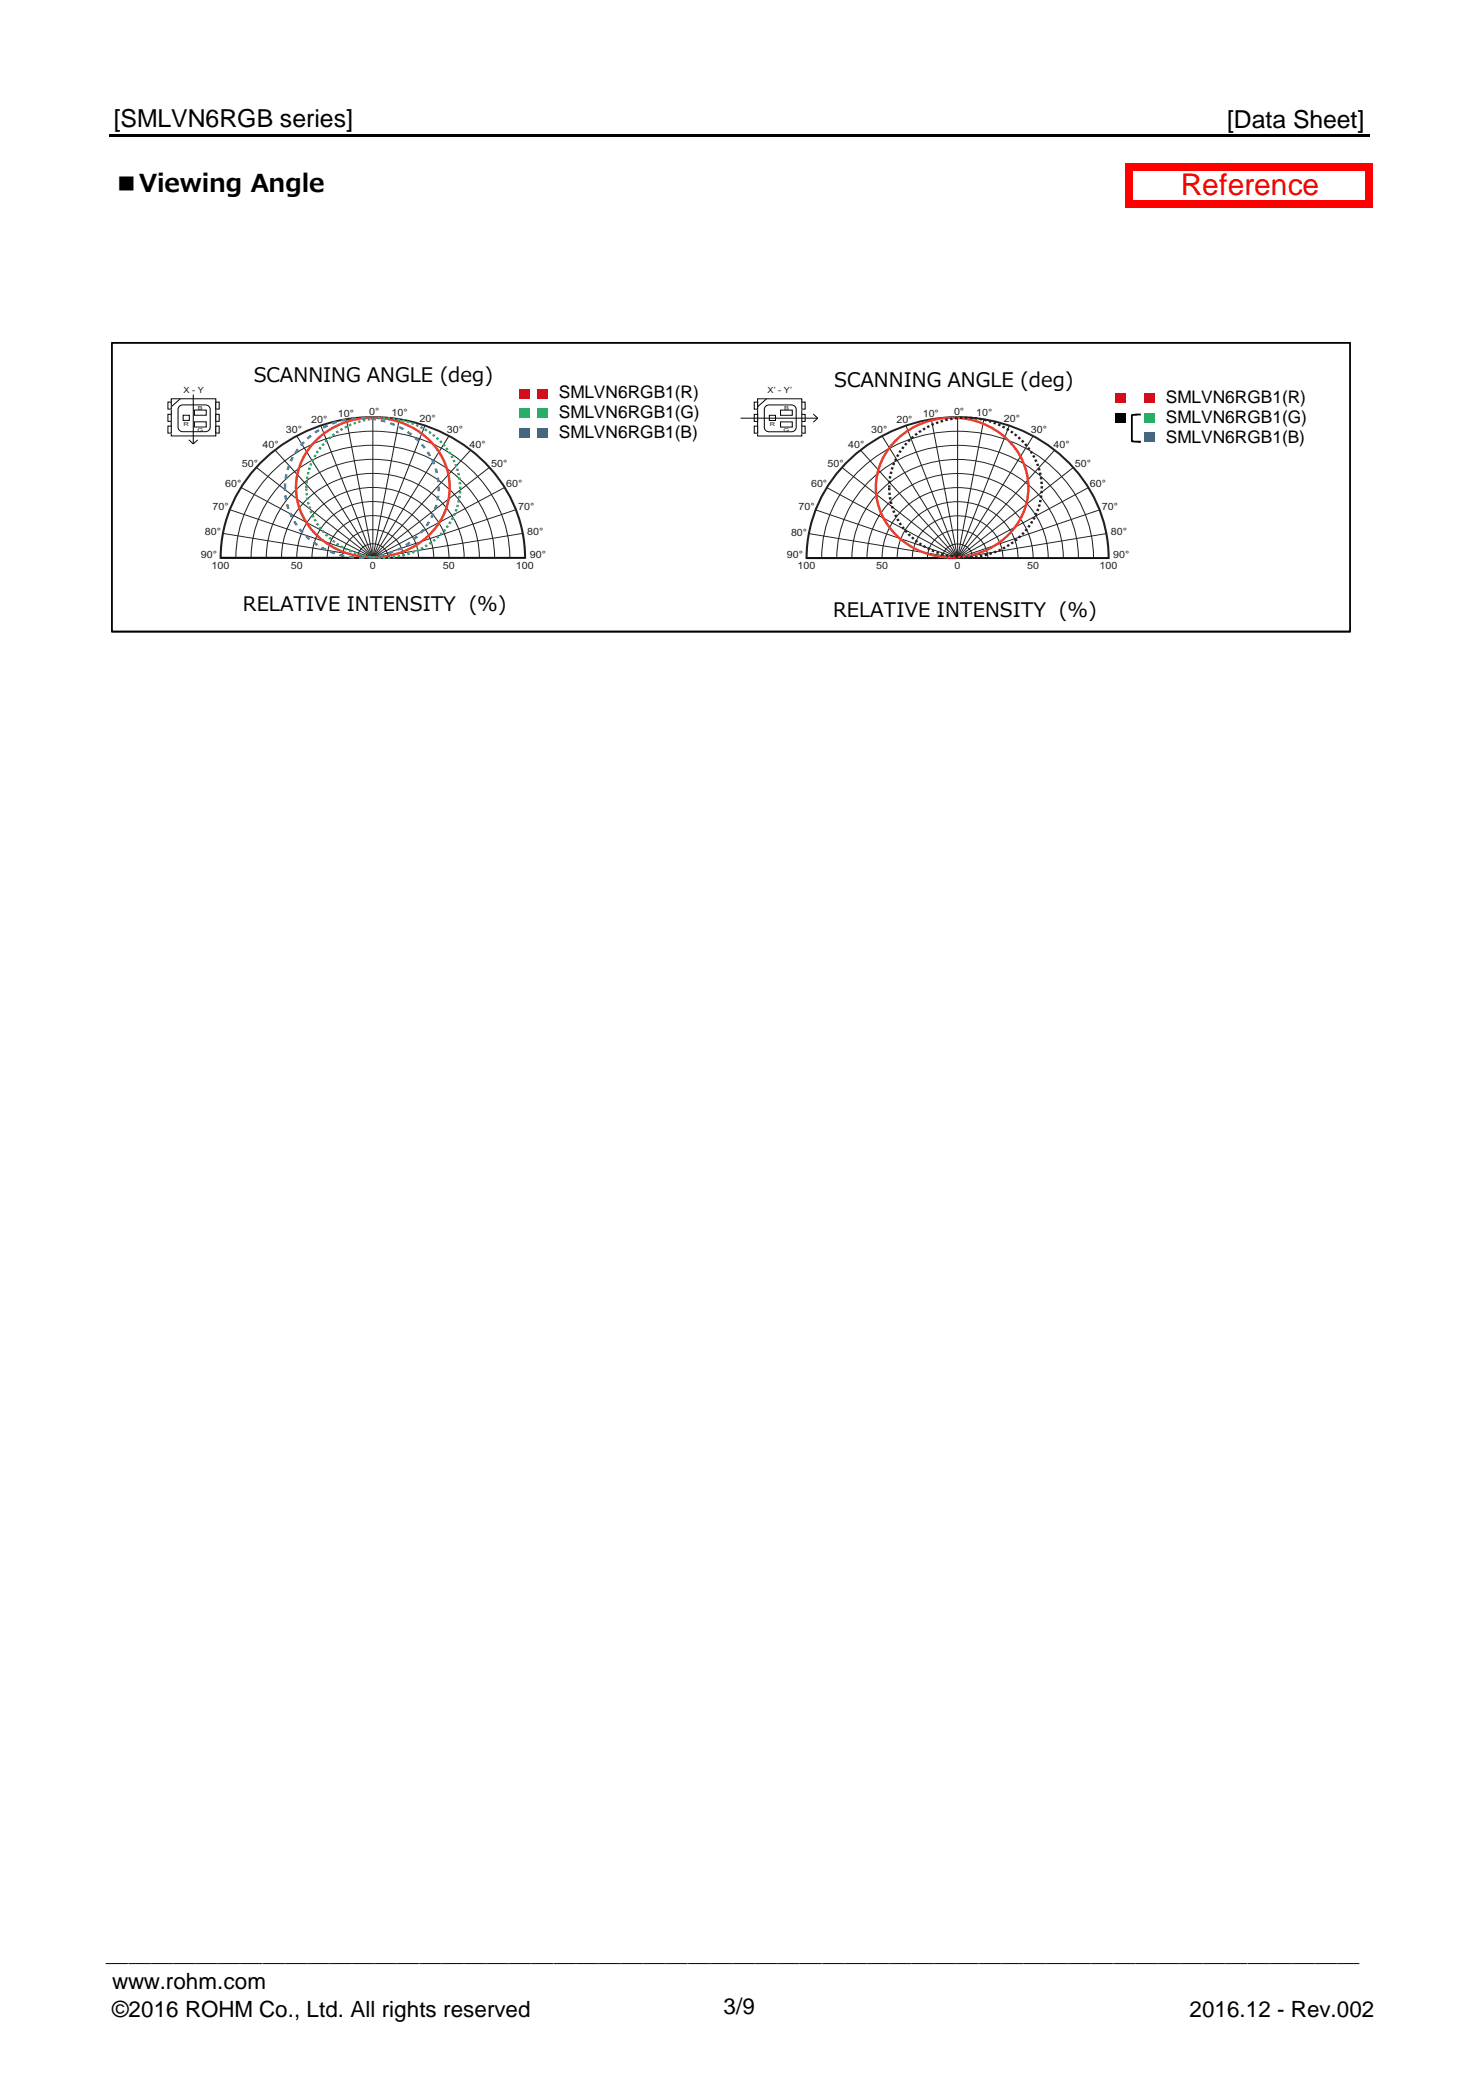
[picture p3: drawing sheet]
<svg xmlns="http://www.w3.org/2000/svg" width="210mm" height="297mm" viewBox="0 0 210 297" stroke-linecap="round" stroke-linejoin="round" font-family="sans-serif">
<g fill="#f00">
<path d="M159.6 23.2h1v6.2h-1z"/>
<path d="M193.7 24.2h1v5.2h-1z"/>
</g>
<path d="M15.5 19.2h178.7" fill="none" stroke="#000" stroke-width=".34"/>
<g fill="#f00">
<path d="M160.6 23.2h34.1v1h-34.1z"/>
<path d="M160.6 28.4h34.1v1h-34.1z"/>
</g>
<path d="M15.8 48.5h175.7l.1 .1v41l-.1 .1h-175.6l-.2-.1zM15.9 48.8l.1-.2v41l-.1-.2h175.6l-.2 .2v-41l.2 .2z" fill="#000"/>
<g fill="#fff">
<path d="M33 50.8h39.9v4.4h-39.9z" fill-rule="evenodd"/>
<path d="M115.2 51.5h40.2v4.4h-40.2z" fill-rule="evenodd"/>
<path d="M33.3 83.1h39.7v4.7h-39.7z" fill-rule="evenodd"/>
<path d="M116.8 84h40.1v4.7h-40.1z" fill-rule="evenodd"/>
</g>
<path d="M37 65.6a22.7 22.7 0 0 1 32.9 1.2 19 19 0 0 1 4.6 12.3h-43.2a19.1 19.1 0 0 1 5.7-13.5z" fill="#fff"/>
<path d="M31.3 79.1h21.6M37 65.6a22.7 22.7 0 0 1 32.9 1.2 19 19 0 0 1 4.6 12.3h-43.2a19.1 19.1 0 0 1 5.7-13.5z" fill="none" stroke="#231f20" stroke-width=".29"/>
<g fill="none" stroke="#231f20" stroke-width=".14">
<path d="M49.1 59.5l3.8 19.6M52.9 59.2v19.9M56.6 59.5l-3.7 19.6M31.6 75.7l21.3 3.4M32.6 72.3l20.3 6.8M33.5 79.1a18.1 18.1 0 0 1 12.6-16.8 20.2 20.2 0 0 1 23.6 7.8 16.9 16.9 0 0 1 2.6 9M34.2 69.1l18.7 10M35.6 79.1a16.2 16.2 0 0 1 12.4-15.3 17.8 17.8 0 0 1 20.3 8.1 15 15 0 0 1 1.8 7.2M36.3 66.3l16.6 12.8M37.8 79.1a14.3 14.3 0 0 1 12-13.7 15.4 15.4 0 0 1 17 8.3 13 13 0 0 1 1.2 5.4M39 63.8l13.9 15.3M39.9 79.1a12.2 12.2 0 0 1 10-11.6 13.2 13.2 0 0 1 15.2 7.6l.4 1.3 .2 1.3 .1 1.4"/>
<path d="M42.1 79.1a10.3 10.3 0 0 1 9.4-9.9 10.8 10.8 0 0 1 11.8 7.5l.3 1.2 .1 1.2M42.1 61.8l10.8 17.3M44.2 79.1a8.3 8.3 0 0 1 8.7-8 8.3 8.3 0 0 1 8.6 8M45.5 60.4l7.4 18.7M46.4 79.1a6.4 6.4 0 0 1 8.5-5.7 6.1 6.1 0 0 1 4.5 5.7M48.6 79.1a4.3 4.3 0 0 1 7.1-3 3.9 3.9 0 0 1 1.5 3M50.7 79.1a2.17 2.17 0 0 1 2.2-2 2.17 2.17 0 0 1 2.1 2M60.3 60.4l-7.4 18.7M63.7 61.8l-10.8 17.3M66.8 63.8l-13.9 15.3M69.4 66.3l-16.5 12.8M71.6 69.1l-18.7 10"/>
<path d="M73.2 72.3l-20.3 6.8M74.1 75.7l-21.2 3.4"/>
</g>
<path d="M31.3 79.1h43.2" fill="none" stroke="#030303" stroke-width=".15"/>
<path d="M44.7 62.6a11.5 11.5 0 0 1 17.8 1.9 9.4 9.4 0 0 1-3.4 12.8 11.5 11.5 0 0 1-15.8-3.5 9.2 9.2 0 0 1 1.4-11.2z" fill="none" stroke="#ef3c29" stroke-width=".34"/>
<path d="M46.2 62.6a11.5 11.5 0 0 1 17.8 2 9.4 9.4 0 0 1-3.4 12.8 11.5 11.5 0 0 1-15.9-3.5 9.2 9.2 0 0 1 1.5-11.3z" fill="none" stroke="#30b56c" stroke-width=".34" stroke-dasharray=".3 .3" stroke-linecap="butt"/>
<path d="M43.2 62.6a11.5 11.5 0 0 1 17.7 2 9.4 9.4 0 0 1-3.4 12.8 11.5 11.5 0 0 1-15.8-3.5 9.2 9.2 0 0 1 1.5-11.3z" fill="none" stroke="#1d81be" stroke-width=".34" stroke-dasharray=".7 .7" stroke-linecap="butt"/>
<path d="M26.8 62.4l.6 .6 .6-.6" fill="none" stroke="#030303" stroke-width=".14"/>
<path d="M24.3 56.6h6.3v5.2h-6.3z" fill-rule="evenodd" fill="#fff"/>
<path d="M24.3 56.6h6.3v5.2h-6.3z" fill="none" stroke="#030303" stroke-width=".14"/>
<path d="M25.5 57.6l.4-.2h3.2a.66 .66 0 0 1 .7 .7v2.5a.66 .66 0 0 1-.7 .6h-3.2a.66 .66 0 0 1-.6-.6v-2.5z" fill-rule="evenodd" fill="#fff"/>
<path d="M25.5 57.6l.4-.2h3.2a.66 .66 0 0 1 .7 .7v2.5a.66 .66 0 0 1-.7 .6h-3.2a.66 .66 0 0 1-.6-.6v-2.5zM25.6 56.6l-1.4 1.2" fill="none" stroke="#030303" stroke-width=".14"/>
<path d="M23.8 57h.5v1h-.5z" fill-rule="evenodd" fill="#fff"/>
<path d="M23.8 57h.5v1h-.5z" fill="none" stroke="#030303" stroke-width=".14"/>
<path d="M23.8 58.8h.5v1h-.5z" fill-rule="evenodd" fill="#fff"/>
<path d="M23.8 58.8h.5v1h-.5z" fill="none" stroke="#030303" stroke-width=".14"/>
<path d="M23.8 60.4h.5v1h-.5z" fill-rule="evenodd" fill="#fff"/>
<path d="M23.8 60.4h.5v1h-.5z" fill="none" stroke="#030303" stroke-width=".14"/>
<path d="M30.6 57h.5v1h-.5z" fill-rule="evenodd" fill="#fff"/>
<path d="M30.6 57h.5v1h-.5z" fill="none" stroke="#030303" stroke-width=".14"/>
<path d="M30.6 58.8h.5v1h-.5z" fill-rule="evenodd" fill="#fff"/>
<path d="M30.6 58.8h.5v1h-.5z" fill="none" stroke="#030303" stroke-width=".14"/>
<path d="M30.6 60.4h.5v1h-.5z" fill-rule="evenodd" fill="#fff"/>
<path d="M30.6 60.4h.5v1h-.5z" fill="none" stroke="#030303" stroke-width=".14"/>
<path d="M27.6 58.2h1.6v.7h-1.6z" fill-rule="evenodd" fill="#fff"/>
<path d="M27.6 58.2h1.6v.7h-1.6z" fill="none" stroke="#030303" stroke-width=".14"/>
<path d="M27.6 59.8h1.6v.8h-1.6z" fill-rule="evenodd" fill="#fff"/>
<path d="M27.6 59.8h1.6v.8h-1.6z" fill="none" stroke="#030303" stroke-width=".14"/>
<path d="M26 58.9h.9v.7h-.9z" fill-rule="evenodd" fill="#fff"/>
<path d="M26 58.9h.9v.7h-.9zM27.4 56v7" fill="none" stroke="#030303" stroke-width=".14"/>
<path d="M76.3 60.7h1.4v1.4h-1.4z" fill-rule="evenodd" fill="#0068b7"/>
<path d="M76.3 55.2h1.4v1.3h-1.4z" fill-rule="evenodd" fill="#e60012"/>
<path d="M76.3 58h1.4v1.3h-1.4z" fill-rule="evenodd" fill="#00a73c"/>
<path d="M73.7 60.7h1.4v1.4h-1.4z" fill-rule="evenodd" fill="#0068b7"/>
<path d="M73.7 55.2h1.4v1.3h-1.4z" fill-rule="evenodd" fill="#e60012"/>
<path d="M73.7 58h1.4v1.3h-1.4z" fill-rule="evenodd" fill="#00a73c"/>
<path d="M120.7 65a22.4 22.4 0 0 1 32.6 2.6 19 19 0 0 1 3.9 11.6h-42.8a19.2 19.2 0 0 1 6.3-14.2z" fill="#fff"/>
<path d="M114.4 79.2h21.4M120.7 65a22.4 22.4 0 0 1 32.6 2.6 19 19 0 0 1 3.9 11.6h-42.8a19.2 19.2 0 0 1 6.3-14.2z" fill="none" stroke="#231f20" stroke-width=".29"/>
<g fill="none" stroke="#231f20" stroke-width=".14">
<path d="M132.1 59.5l3.7 19.7M135.8 59.2v20M139.5 59.5l-3.7 19.7M114.7 75.7l21.1 3.5M115.7 72.3l20.1 6.9M116.5 79.2a18.1 18.1 0 0 1 12.6-16.9 20 20 0 0 1 23.4 7.8 17 17 0 0 1 2.6 9.1M117.3 69.2l18.5 10M118.7 79.2a16.2 16.2 0 0 1 12.3-15.4 17.5 17.5 0 0 1 20.8 9.5 15 15 0 0 1 1.2 5.9M119.4 66.3l16.4 12.9M120.8 79.2a14.3 14.3 0 0 1 12-13.7 15.2 15.2 0 0 1 17.3 9.5l.4 1.3 .2 1.4 .1 1.5M122 63.9l13.8 15.3M123 79.2a12.3 12.3 0 0 1 11.3-11.9 12.8 12.8 0 0 1 14 9.1l.3 1.4 .1 1.4"/>
<path d="M125.1 79.2a10.3 10.3 0 0 1 10.7-10 10.5 10.5 0 0 1 10.6 8.7l.1 1.3M125.1 61.9l10.7 17.3M127.2 79.2a8.4 8.4 0 0 1 9.8-8 8.2 8.2 0 0 1 7.4 8M128.5 60.4l7.3 18.8M129.4 79.2a6.4 6.4 0 0 1 9.4-5.4 6 6 0 0 1 3.4 5.4M131.5 79.2a4.3 4.3 0 0 1 3.3-3.9 4.3 4.3 0 0 1 4.7 1.8l.5 1.3 .1 .8M133.7 79.2a2.15 2.15 0 0 1 2.1-2 2.15 2.15 0 0 1 2.2 2M143.1 60.4l-7.3 18.8M146.5 61.9l-10.7 17.3M149.6 63.9l-13.8 15.3M152.2 66.3l-16.4 12.9M154.4 69.2l-18.6 10"/>
<path d="M155.9 72.3l-20.1 6.9M156.9 75.7l-21.1 3.5"/>
</g>
<path d="M114.4 79.2h42.8" fill="none" stroke="#030303" stroke-width=".15"/>
<path d="M107.4 56.6h6.3v5.3h-6.3z" fill-rule="evenodd" fill="#fff"/>
<path d="M107.4 56.6h6.3v5.3h-6.3z" fill="none" stroke="#030303" stroke-width=".14"/>
<path d="M108.6 57.6l.5-.2h3.1a.66 .66 0 0 1 .7 .7v2.5a.66 .66 0 0 1-.7 .6h-3.1a.66 .66 0 0 1-.7-.6v-2.5z" fill-rule="evenodd" fill="#fff"/>
<path d="M108.6 57.6l.5-.2h3.1a.66 .66 0 0 1 .7 .7v2.5a.66 .66 0 0 1-.7 .6h-3.1a.66 .66 0 0 1-.7-.6v-2.5zM108.7 56.6l-1.3 1.2" fill="none" stroke="#030303" stroke-width=".14"/>
<path d="M107 57h.4v1h-.4z" fill-rule="evenodd" fill="#fff"/>
<path d="M107 57h.4v1h-.4z" fill="none" stroke="#030303" stroke-width=".14"/>
<path d="M107 58.8h.4v1h-.4z" fill-rule="evenodd" fill="#fff"/>
<path d="M107 58.8h.4v1h-.4z" fill="none" stroke="#030303" stroke-width=".14"/>
<path d="M107 60.4h.4v1h-.4z" fill-rule="evenodd" fill="#fff"/>
<path d="M107 60.4h.4v1h-.4z" fill="none" stroke="#030303" stroke-width=".14"/>
<path d="M113.7 57h.5v1h-.5z" fill-rule="evenodd" fill="#fff"/>
<path d="M113.7 57h.5v1h-.5z" fill="none" stroke="#030303" stroke-width=".14"/>
<path d="M113.7 58.8h.5v1h-.5z" fill-rule="evenodd" fill="#fff"/>
<path d="M113.7 58.8h.5v1h-.5z" fill="none" stroke="#030303" stroke-width=".14"/>
<path d="M113.7 60.4h.5v1h-.5z" fill-rule="evenodd" fill="#fff"/>
<path d="M113.7 60.4h.5v1h-.5z" fill="none" stroke="#030303" stroke-width=".14"/>
<path d="M110.7 58.2h1.7v.7h-1.7z" fill-rule="evenodd" fill="#fff"/>
<path d="M110.7 58.2h1.7v.7h-1.7z" fill="none" stroke="#030303" stroke-width=".14"/>
<path d="M110.7 59.8h1.7v.8h-1.7z" fill-rule="evenodd" fill="#fff"/>
<path d="M110.7 59.8h1.7v.8h-1.7z" fill="none" stroke="#030303" stroke-width=".14"/>
<path d="M109.1 58.9h.9v.7h-.9z" fill-rule="evenodd" fill="#fff"/>
<path d="M105 59.3h11M109.1 58.9h.9v.7h-.9zM115.3 58.7l.7 .6-.7 .6" fill="none" stroke="#030303" stroke-width=".14"/>
<path d="M127 62.6a11.4 11.4 0 0 1 17.6 1.9 9.5 9.5 0 0 1-4.5 13.4 11.2 11.2 0 0 1-15.2-5.1 9.3 9.3 0 0 1 2.1-10.2z" fill="none" stroke="#ef3c29" stroke-width=".34"/>
<path d="M128.8 62.6a11.4 11.4 0 0 1 17.7 1.9 9.5 9.5 0 0 1-4.5 13.4 11.2 11.2 0 0 1-15.2-5.1 9.3 9.3 0 0 1 2-10.2z" fill="none" stroke="#231f20" stroke-width=".34" stroke-dasharray=".3 .3" stroke-linecap="butt"/>
<path d="M162.3 61.4h1.5v1.3h-1.5z" fill-rule="evenodd" fill="#0068b7"/>
<path d="M162.3 55.8h1.5v1.3h-1.5z" fill-rule="evenodd" fill="#e60012"/>
<path d="M162.3 58.5h1.5v1.4h-1.5z" fill-rule="evenodd" fill="#00a73c"/>
<path d="M158.2 55.8h1.5v1.3h-1.5z" fill-rule="evenodd" fill="#e60012"/>
<path d="M158.2 58.5h1.5v1.4h-1.5z" fill-rule="evenodd" fill="#000"/>
<path d="M160.4 58.8l1.4-.1v.2l-1.2 .1 .1-.1v3.7l-.1-.1h1.2v.3l-1.3-.1-.1-.1z" fill="#000"/>
<text font-size="4.2" fill="#f00" x="167.5" y="27.6">Reference</text>
<g font-size="3.5">
<text x="16.1" y="18">[SMLVN6RGB series]</text>
<text x="174" y="18.2">[Data Sheet]</text>
<text x="16.2" y="27.2">■Viewing Angle</text>
</g>
<g font-size="3.2">
<text x="15" y="278.2">＿＿＿＿＿＿＿＿＿＿＿＿＿＿＿＿＿＿＿＿＿＿＿＿＿＿＿＿＿＿＿＿＿＿＿＿＿＿＿＿＿＿＿＿＿＿＿＿＿＿＿＿＿＿＿＿</text>
<text x="15.9" y="282.2">www.rohm.com</text>
<text x="15.9" y="286.1">©2016 ROHM Co., Ltd. All rights reserved</text>
<text x="102.6" y="285.7">3/9</text>
<text x="168.7" y="286.1">2016.12 - Rev.002</text>
</g>
<g font-size="2.8">
<text x="36" y="54.2">SCANNING ANGLE (deg)</text>
<text x="118.3" y="54.9">SCANNING ANGLE (deg)</text>
<text x="34.5" y="86.7">RELATIVE INTENSITY (%)</text>
<text x="118.2" y="87.5">RELATIVE INTENSITY (%)</text>
</g>
<g font-size="2.5">
<text x="79.2" y="56.5">SMLVN6RGB1(R)</text>
<text x="79.2" y="59.4">SMLVN6RGB1(G)</text>
<text x="165.4" y="57.1">SMLVN6RGB1(R)</text>
<text x="165.4" y="60">SMLVN6RGB1(G)</text>
<text x="79.2" y="62.2">SMLVN6RGB1(B)</text>
<text x="165.4" y="62.8">SMLVN6RGB1(B)</text>
</g>
<g font-size="1.4" fill="#231f20">
<text x="44.1" y="59.9">20°</text>
<text x="47.9" y="59.1">10°</text>
<text x="52.4" y="58.8">0°</text>
<text x="55.5" y="59">10°</text>
<text x="59.5" y="59.8">20°</text>
<text x="127.1" y="59.9">20°</text>
<text x="130.9" y="59.1">10°</text>
<text x="135.3" y="58.8">0°</text>
<text x="138.4" y="59">10°</text>
<text x="142.4" y="59.8">20°</text>
<text x="37.2" y="63.5">40°</text>
<text x="40.5" y="61.4">30°</text>
<text x="63.4" y="61.4">30°</text>
<text x="66.6" y="63.5">40°</text>
<text x="120.3" y="63.5">40°</text>
<text x="123.6" y="61.4">30°</text>
<text x="146.2" y="61.4">30°</text>
<text x="149.4" y="63.5">40°</text>
<text x="31.9" y="69.1">60°</text>
<text x="34.3" y="66.2">50°</text>
<text x="69.6" y="66.2">50°</text>
<text x="71.8" y="69.1">60°</text>
<text x="115" y="69.1">60°</text>
<text x="117.4" y="66.2">50°</text>
<text x="152.5" y="66.2">50°</text>
<text x="154.6" y="69.1">60°</text>
<text x="29.1" y="76">80°</text>
<text x="30.2" y="72.4">70°</text>
<text x="73.5" y="72.4">70°</text>
<text x="74.8" y="75.9">80°</text>
<text x="112.2" y="76">80°</text>
<text x="113.3" y="72.4">70°</text>
<text x="156.3" y="72.4">70°</text>
<text x="157.5" y="76">80°</text>
<text x="28.5" y="79.1">90°</text>
<text x="30" y="80.7">100</text>
<text x="41.2" y="80.7">50</text>
<text x="52.4" y="80.7">0</text>
<text x="62.8" y="80.7">50</text>
<text x="73.2" y="80.7">100</text>
<text x="75.1" y="79.1">90°</text>
<text x="111.6" y="79.2">90°</text>
<text x="113.1" y="80.8">100</text>
<text x="124.2" y="80.8">50</text>
<text x="135.4" y="80.8">0</text>
<text x="145.7" y="80.8">50</text>
<text x="156" y="80.8">100</text>
<text x="157.9" y="79.2">90°</text>
</g>
<g font-size="1.2" fill="#231f20">
<text x="26" y="55.7">X - Y</text>
<text x="108.9" y="55.7">X’ - Y’</text>
</g>
<g font-size=".8" fill="#231f20">
<text x="28.1" y="58.1">B</text>
<text x="111.2" y="58.1">B</text>
<text x="26" y="60.4">R</text>
<text x="28" y="61.2">G</text>
<text x="109.2" y="60.4">R</text>
<text x="111.1" y="61.2">G</text>
</g>
</svg>
